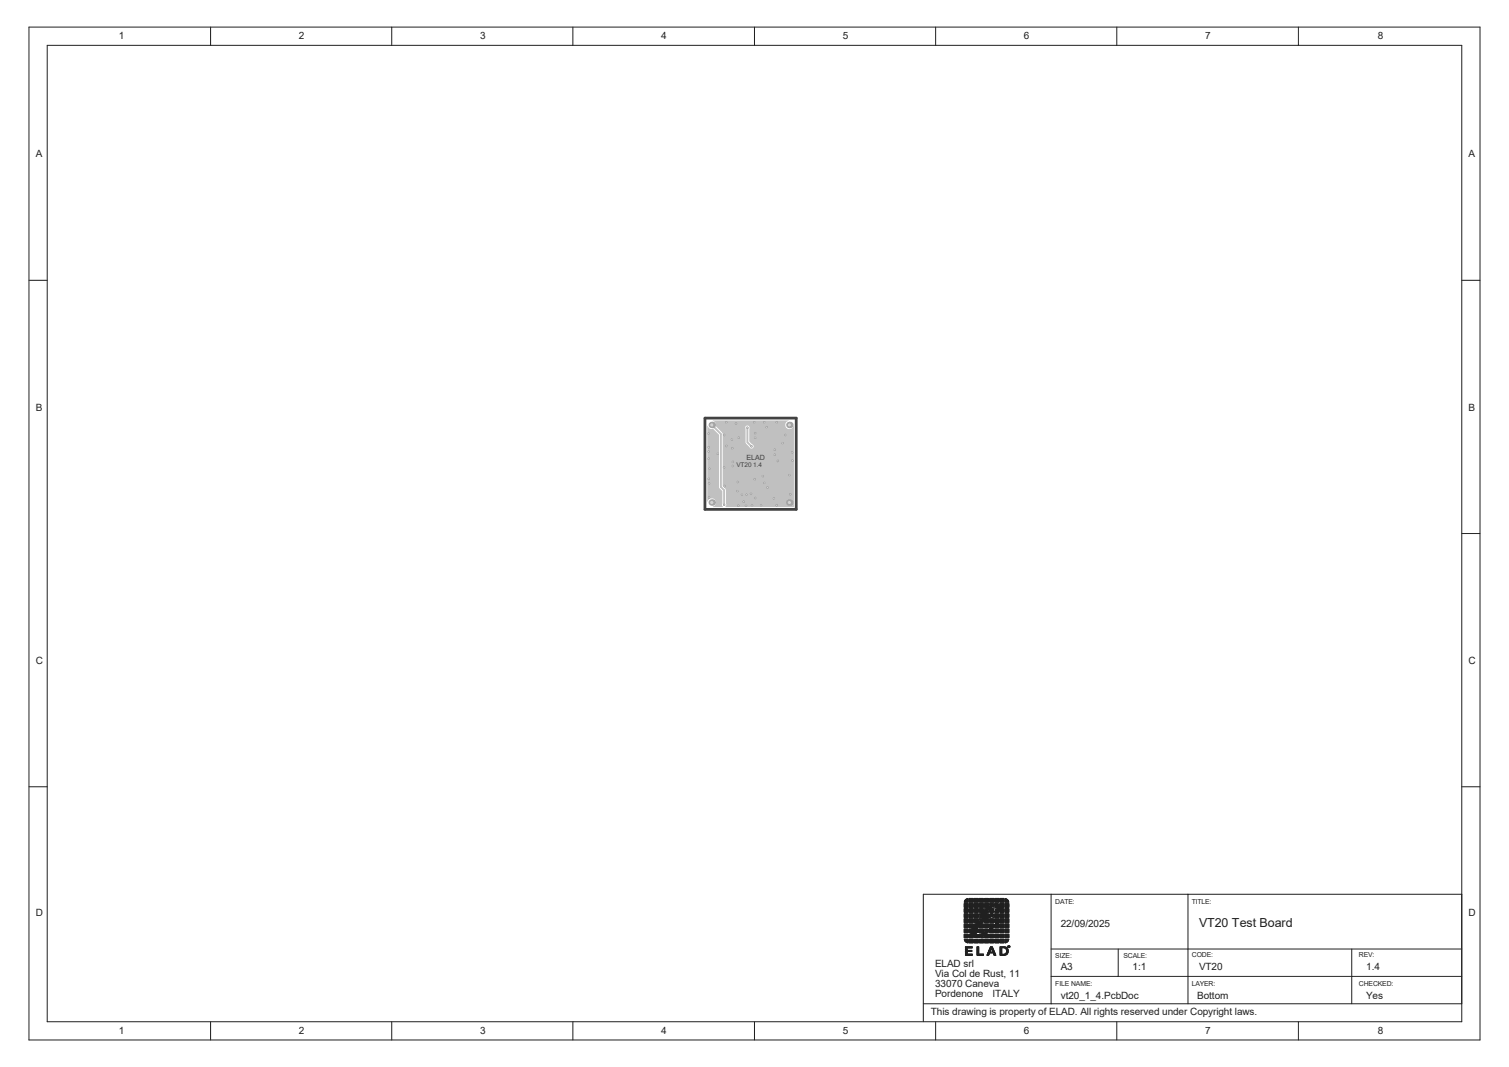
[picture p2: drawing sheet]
<svg xmlns="http://www.w3.org/2000/svg" width="420mm" height="297mm" viewBox="0 0 420 297" stroke-linecap="round" stroke-linejoin="round" font-family="sans-serif">
<g fill="none" stroke="#202020" stroke-width=".28">
<path d="M8.1 7.5h403.8v282h-403.8zM13.1 12.6h393.7v271.8h-393.7zM58.6 7.5v5.1M109 7.5v5.1M159.4 7.5v5.1M210 7.5v5.1M260.4 7.5v5.1M310.8 7.5v5.1M361.4 7.5v5.1M8.1 78h5M406.8 78h5.1M206.6 127.4h1"/>
<path d="M207.1 126.9v1M406.8 148.5h5.1M8.1 219h5M406.8 219h5.1M268.4 251.2h1.1M268.4 251.5h1.1M268.4 251.6h1.1M268.4 251.7h1.1M268.4 251.8h1.1M268.4 251.9h1.1M268.4 252h1.1M268.4 252.1h1.1"/>
<path d="M268.4 252.2h1.1M268.4 252.3h1.1M268.4 252.4h1.1M268.4 252.5h1.1M268.4 252.6h1.1M268.4 252.9h1.1M268.4 253h1.1M268.4 253.1h1.1M268.4 253.2h1.1M268.4 253.3h1.1M268.4 253.4h1.1M268.4 253.6h1.1"/>
<path d="M268.4 253.7h1.1M268.4 253.8h1.1M268.4 253.9h1.1M268.4 254h1.1M268.4 254.4h1.1M268.4 254.5h1.1M268.4 254.6h1.1M268.4 254.7h1.1M268.4 254.8h1.1M268.4 254.9h1.1M268.4 255h1.1M268.4 255.1h1.1"/>
<path d="M268.4 255.2h1.1M268.4 255.3h1.1M268.4 255.7h1.1M268.4 255.8h1.1M268.4 255.9h1.1M268.4 256h1.1M268.4 256.1h1.1M268.4 256.2h1.1M268.4 256.3h1.1M268.4 256.4h1.1M268.4 256.5h1.1M268.4 256.6h1.1"/>
<path d="M268.4 256.7h1.1M268.4 256.8h1.1M268.4 257.2h1.1M268.4 257.3h1.1M268.4 257.4h1.1M268.4 257.5h1.1M268.4 257.6h1.1M268.4 257.7h1.1M268.4 257.8h1.1M268.4 257.9h1.1M268.4 258h1.1M268.4 258.1h1.1"/>
<path d="M268.4 258.2h1.1M268.4 258.6h1.1M268.4 258.7h1.1M268.4 258.8h1.1M268.4 258.9h1.1M268.4 259h1.1M268.4 259.1h1.1M268.4 259.2h1.1M268.4 259.3h1.1M268.4 259.4h1.1M268.4 259.5h1.1M268.4 259.6h1.1"/>
<path d="M268.4 251.1h1.1M268.4 251h1.1M268.4 250.9h1.1M268.4 250.8h1.1M268.5 250.8h1M268.5 250.7h1M268.5 250.6h1M268.6 250.6h.9M268.7 250.5h.8M268.7 250.4h.8M268.8 250.3h.7M268.9 250.3h.6"/>
<path d="M269 250.2h.5M269.2 250.1h.3M269.8 250.1h1.1M269.8 250.2h1.1M269.8 250.3h1.1M269.8 250.4h1.1M269.8 250.5h1.1M269.8 250.6h1.1M269.8 250.7h1.1M269.8 250.8h1.1M269.8 250.9h1.1M269.8 251.1h1.1"/>
<path d="M269.8 251.2h1.1M269.8 251.5h1.1M269.8 251.6h1.1M269.8 251.7h1.1M269.8 251.8h1.1M269.8 251.9h1.1M269.8 252h1.1M269.8 252.1h1.1M269.8 252.2h1.1M269.8 252.3h1.1M269.8 252.4h1.1M269.8 252.5h1.1"/>
<path d="M269.8 252.6h1.1M269.8 252.9h1.1M269.8 253h1.1M269.8 253.1h1.1M269.8 253.2h1.1M269.8 253.3h1.1M269.8 253.4h1.1M269.8 253.6h1.1M269.8 253.7h1.1M269.8 253.8h1.1M269.8 253.9h1.1M269.8 254h1.1"/>
<path d="M269.8 254.4h1.1M269.8 254.5h1.1M269.8 254.6h1.1M269.8 254.7h1.1M269.8 254.8h1.1M269.8 254.9h1.1M269.8 255h1.1M269.8 255.1h1.1M269.8 255.2h1.1M269.8 255.3h1.1M269.8 255.7h1.1M269.8 255.8h1.1"/>
<path d="M269.8 255.9h1.1M269.8 256h1.1M269.8 256.1h1.1M269.8 256.2h1.1M269.8 256.3h1.1M269.8 256.4h1.1M269.8 256.5h1.1M269.8 256.6h1.1M269.8 256.7h1.1M269.8 256.8h1.1M269.8 257.2h1.1M269.8 257.3h1.1"/>
<path d="M269.8 257.4h1.1M269.8 257.5h1.1M269.8 257.6h1.1M269.8 257.7h.9M269.8 257.8h.9M269.8 257.9h.8M269.8 258h.7M269.8 258.1h.7M269.8 258.7h.4M269.8 258.9h.4M269.8 259.1h.3M269.8 259.3h.3"/>
<path d="M269.8 259.5h.2M269.8 259.6h.2M270.1 259.4h-.3M270.1 259.2h-.3M270.2 259h-.4M270.2 259.6h1.5M270.2 258.8h-.4M270.2 259.5h1.5M270.2 259.7h1.5M270.2 259.7h1.4M270.2 259.3h1.6M270.2 259.8h1.4"/>
<path d="M270.3 259.3h1.5M270.3 259.9h1.3M270.3 259.9l1.4 .1M270.3 258.6l-.5 .1M270.3 259.1h1.5M270.4 258.9h1.4M270.4 258.7h1.4M270.4 258.2h-.6M270.5 258.5h1.4M270.5 258l-.7 .1M270.6 258.3h1.5M270.6 257.8l-.8 .1"/>
<path d="M270.7 258.1h1.5M270.7 258h1.5M270.8 257.9h1.4M270.8 257.6l-1 .1M270.9 257.8h1.6M271 257.7h1.6M271.1 257.6h1.6M271.2 257.5h1.5M271.2 250.1h1.1M271.2 250.2h1.1M271.2 250.3h1.1M271.2 250.4h1.1"/>
<path d="M271.2 250.5h1.1M271.2 250.6h1.1M271.2 250.7h1.1M271.2 250.8h1.1M271.2 250.9h1.1M271.2 251.1h1.1M271.2 251.2h1.1M271.2 251.5h1.1M271.2 251.6h1.1M271.2 251.7h1.1M271.2 251.8h1.1M271.2 251.9h1.1"/>
<path d="M271.2 252h1.1M271.2 252.1h1.1M271.2 252.2h1.1M271.2 252.3h1.1M271.2 252.4h1.1M271.2 252.5h1.1M271.2 252.6h1.1M271.2 252.9h1.1M271.2 253h1.1M271.2 253.1h1.1M271.2 253.2h1.1M271.2 253.3h1.1"/>
<path d="M271.2 253.4h1.1M271.2 253.6h1.1M271.2 253.7h1.1M271.2 253.8h1.1M271.2 253.9h1.1M271.2 254h1.1M271.2 254.4h1.1M271.2 254.5h1.1M271.2 254.6h1.1M271.2 254.7h1.1M271.2 254.8h1.1M271.2 254.9h1.1"/>
<path d="M271.2 255h1.1M271.2 255.1h1.1M271.2 255.2h1.1M271.2 255.3h1.1M271.2 255.7h1.1M271.2 255.8h1.1M271.2 255.9h1.1M271.2 256h1.1M271.2 256.1h1.1M271.2 256.2h1.1M271.2 256.3h1.1M271.2 256.4h1"/>
<path d="M271.2 256.6h.7M271.2 256.8h.5M271.2 256.8h.4M271.2 257.2h.1M271.3 257.4h1.5M271.5 257.2h1.5M271.7 257h1.4M271.7 259.5l-1.5 .1M271.7 257h1.5M271.7 259.4h-1.5M271.8 259.2h-1.5M271.8 256.7h-.6"/>
<path d="M271.8 259h-1.5M271.8 258.8h-1.4M271.8 258.6l-1.4 .1M271.9 259.6h.4M271.9 256.8h1.5M271.9 259.5h.4M271.9 259.4h.4M271.9 259.3h.4M272 259.3h.3M272 256.8h1.4M272 259.2h.3M272 259.1h.3"/>
<path d="M272 259h.3M272 258.9h.3M272 258.8h.3M272 258.7h.3M272 258.4h-1.5M272.1 256.5h-.9M272.1 258.2h-1.5M272.2 258l-1.5 .1M272.2 256.6h1.4M272.3 258.2h.1M272.3 256.6h1.3M272.3 256.3l-1.1 .1"/>
<path d="M272.5 257.8l-1.7 .1M272.6 256.4h1.2M272.6 250.1h1.1M272.6 250.2h1.1M272.6 250.3h1.1M272.6 250.4h1.1M272.6 250.5h1.1M272.6 250.6h1.1M272.6 250.7h1.1M272.6 250.8h1.1M272.6 250.9h1.1M272.6 251.1h1.1"/>
<path d="M272.6 251.2h1.1M272.6 251.5h1.1M272.6 251.6h1.1M272.6 251.7h1.1M272.6 251.8h1.1M272.6 251.9h1.1M272.6 252h1.1M272.6 252.1h1.1M272.6 252.2h1.1M272.6 252.3h1.1M272.6 252.4h1.1M272.6 252.5h1.1"/>
<path d="M272.6 252.6h1.1M272.6 252.9h1.1M272.6 253h1.1M272.6 253.1h1.1M272.6 253.2h1.1M272.6 253.3h1M272.6 253.4h1M272.6 253.6h.8M272.6 253.7h.7M272.6 253.8h.6M272.6 253.9h.5M272.6 254h.5"/>
<path d="M272.6 254.5h.1M272.6 254.6h.1M272.6 255.3v.1M272.6 255.7h.5M272.6 255.8h.5M272.6 255.8h.4M272.6 256h.3M272.6 256.1h.2M272.6 258h1.1M272.6 258.1h1.1M272.6 258.2h1.1M272.6 258.6h1.1"/>
<path d="M272.6 258.7h1.1M272.6 258.8h1.1M272.6 258.9h1.1M272.6 259h1.1M272.6 259.1h1.1M272.6 259.2h1.1M272.6 259.3h1.1M272.6 259.4h1.1M272.6 259.5h1.1M272.6 259.6h.9M272.6 257.6l-1.6 .1M272.7 257.9h1"/>
<path d="M272.7 260h.1M272.7 255h3.8M272.7 254.9h3.8M272.7 255.1h3.7M272.7 256.1l-.1 .1M272.7 254.4h-.1M272.8 254.7h1.6M272.8 257.8h.9M272.8 255.2h2.7M272.8 257.4l-1.6 .1M272.8 257.7h.9M272.8 255.3h2.7"/>
<path d="M272.8 254.6h1.6M272.8 256.3h1.2M272.9 254.5h1.4M272.9 257.6h.8M272.9 256.2h1.2M272.9 255.4h.9M272.9 257.5h.8M273 257.3h-1.6M273 255.9h-.4M273 255.5h.8M273 257.5h.7M273 254.3h1.5"/>
<path d="M273.1 256.1h1.2M273.1 257.1h-1.5M273.1 255.5h.7M273.1 257.4h.6M273.1 256h1.4M273.1 257.3h.6M273.1 254.2h1.4M273.2 253.8l-.6 .1M273.2 254.1h1.3M273.2 257.2h.5M273.3 254h1.3M273.3 253.9h1.3"/>
<path d="M273.3 253.6l-.7 .1M273.4 255.8h1.3M273.4 259.9h1.1M273.4 256.9h-1.6M273.5 253.8h1.2M273.5 255.8h1.2M273.5 253.7h1.2M273.5 259.8h1.1M273.5 253.4l-.9 .1M273.6 259.5l-1 .1M273.6 256.7h-1.6M273.6 256.5h-1.2"/>
<path d="M273.7 253.6h1.2M273.7 259.7h1.1M273.7 256.8h.1M273.8 259.6h1.1M273.9 253.4h1.1M273.9 255.6h1M273.9 253.3h1.2M273.9 256.3l-1.2 .1M273.9 255.4h1.5M274 255.5h1.2M274 250.1h1.1M274 250.2h1.1"/>
<path d="M274 250.3h1.1M274 250.4h1.1M274 250.5h1.1M274 250.6h1.1M274 250.7h1.1M274 250.8h1.1M274 250.9h1.1M274 251.1h1.1M274 251.2h1.1M274 251.5h1.1M274 251.6h1.1M274 251.7h1.1"/>
<path d="M274 251.8h1.1M274 251.9h1.1M274 252h1.1M274 252.1h1.1M274 252.2h1.1M274 252.2h1M274 252.4h.7M274 252.4h.6M274 252.6h.5M274 252.9h.2M274 253h.1M274 256.5h1.1"/>
<path d="M274 256.6h1.1M274 256.7h1.1M274 256.8h1.1M274 257.2h1.1M274 257.3h1.1M274 257.4h1.1M274 257.5h1.1M274 257.6h1.1M274 257.7h1.1M274 257.8h1.1M274 257.9h1.1M274 258h1.1"/>
<path d="M274 258.1h1.1M274 258.2h1.1M274 258.7h.8M274 258.9h.6M274 258.9h.5M274 259.1h.2M274 259.3h.1M274.1 259.5h1M274.1 256.4h1M274.1 253.2h1.2M274.1 259.2h-.1M274.2 256.4h.9"/>
<path d="M274.2 253.1h1.2M274.2 256.1l-1.2 .1M274.3 259.3h1M274.3 256.3h.8M274.4 253h1.2M274.4 254.4h-1.5M274.4 259h-.4M274.4 259.9l-1.3 .1M274.4 252.9h1.2M274.5 256.2h.6M274.5 254.2l-1.4 .1M274.5 259.1h1"/>
<path d="M274.5 254.5h.6M274.5 252.8h1.4M274.5 254.6h.5M274.6 254.5h.5M274.6 259.1h.9M274.6 254l-1.4 .1M274.6 252.5h-.6M274.6 256.2h.5M274.6 254.4h.5M274.6 253.8l-1.2 .1M274.7 255.9h-1.5M274.7 252.6h1.3"/>
<path d="M274.7 258.8h-.7M274.7 259.7l-1.1 .1M274.8 256.1h.3M274.8 253.9h.3M274.8 254h.3M274.8 256h.3M274.8 255.7h-1.2M274.8 258.9h.9M274.8 253.6l-1.3 .1M274.8 255.9h.3M274.9 258.9h.8M274.9 252.3h-.9"/>
<path d="M274.9 253.8h.2M274.9 255.8h.2M275 255.8h.1M275 253.7h.1M275 252.4h1.4M275 258.6l-1 .1M275 253.4l-1.3 .1M275 259.5l-1 .1M275.1 252.4h1.4M275.1 254.7h1.4M275.2 255.5l-1.3 .1M275.2 259.4h-1"/>
<path d="M275.2 254.7h1.3M275.2 253.2l-1.2 .1M275.2 258.7h.7M275.3 254.6h1.2M275.4 258.5h.7M275.4 259.2h-1.1M275.4 250.1h1.1M275.4 250.2h1.1M275.4 250.3h1.1M275.4 250.4h1.1M275.4 250.5h1.1M275.4 250.6h1.1"/>
<path d="M275.4 250.7h1.1M275.4 250.8h1.1M275.4 250.9h1.1M275.4 251.1h1.1M275.4 251.2h1.1M275.4 251.6h.7M275.4 251.7h.5M275.4 251.8h.3M275.4 251.9h.3M275.4 252h.1M275.4 253.3h1.1M275.4 253.4h1.1"/>
<path d="M275.4 253.6h1.1M275.4 253.7h1.1M275.4 253.8h1.1M275.4 253.9h1.1M275.4 254h1.1M275.4 254.3h.1M275.4 255.7h1.1M275.4 255.8h1.1M275.4 255.9h1.1M275.4 256h1.1M275.4 256.1h1.1M275.4 256.2h1.1"/>
<path d="M275.4 256.3h1.1M275.4 256.4h1.1M275.4 256.5h1.1M275.4 256.6h1.1M275.4 256.7h1.1M275.4 256.8h1.1M275.4 257.2h1.1M275.4 257.4h1.1M275.4 257.5h.8M275.4 257.6h.8M275.4 257.7h.6M275.4 257.8h.6"/>
<path d="M275.4 257.9h.4M275.4 258h.3M275.4 258.1h.1M275.4 259.4h1.1M275.4 259.5h1.1M275.4 259.6h1.1M275.5 253.3h1M275.5 258.3h.8M275.5 259.3h1M275.5 252.2h1.1M275.5 253l-1.2 .1M275.6 254.5h.9"/>
<path d="M275.6 258.3h.8M275.6 259.3h.9M275.6 252.2h1.3M275.6 253.2h.9M275.6 255.4h.2M275.6 258l-.2 .1M275.6 259.2h.9M275.6 251.9l-.2 .1M275.6 259h-.9M275.6 254.4h.8M275.7 252.1h2.5M275.7 253.1h.8"/>
<path d="M275.7 252.8l-1.3 .1M275.7 259.1h.8M275.8 254.3h.5M275.8 252h2.3M275.8 259.1h.7M275.8 258.1h.8M275.8 259h.7M275.8 258.8h-.9M275.9 251.7l-.5 .1M275.9 254.3h.4M275.9 258.9h.6M275.9 257.8l-.5 .1"/>
<path d="M276 252.7h-1.4M276 251.9h2.1M276 253h.5M276 258.9h.5M276 258.6l-.7 .1M276 254.2h.2M276 252.9h.5M276 251.8h2.1M276 258h.7M276.1 258.8h.4M276.1 257.9h.7M276.1 257.6l-.7 .1"/>
<path d="M276.2 258.7h.3M276.2 252.5h-1.4M276.2 251.8h1.9M276.2 257.8h.7M276.2 258.4h-.8M276.3 255.4h.2M276.3 257.7h.6M276.5 255.3h.1M276.5 257.4l-1.1 .1M276.5 252.6h.1M276.5 258.2h-.9M276.5 255.2h.1"/>
<path d="M276.5 254.8h-3.8M276.5 251.5l-1.1 .1M276.5 257.3h-1.1M276.6 252.3h-1.3M276.6 257.6h.5M276.6 257.5h.5M276.7 258l-.8 .1M276.7 251.7h1.3M276.7 257.4h.9M276.7 251.6h1.2M276.8 251.6h1M276.8 257.8l-.7 .1"/>
<path d="M276.9 250.1h1M276.9 250.2h1M276.9 250.3h1M276.9 250.4h1M276.9 250.5h1M276.9 250.6h1M276.9 250.7h1M276.9 250.8h1M276.9 250.9h1M276.9 251.1h1M276.9 251.2h1M276.9 252.4h.7"/>
<path d="M276.9 252.4h.8M276.9 252.5h.8M276.9 252.6h.8M276.9 252.9h.1M276.9 253h.1M276.9 253.6v.1M276.9 253.7h.1M276.9 253.8h.1M276.9 253.8l1 .1M276.9 253.9h1M276.9 254h1M276.9 254.4h1"/>
<path d="M276.9 254.5h1M276.9 254.6h1M276.9 254.7h1M276.9 254.8h1M276.9 254.9h1M276.9 255h1M276.9 255.1h1M276.9 255.2h1M276.9 255.3h1M276.9 255.7h1M276.9 255.8h1M276.9 255.9h1"/>
<path d="M276.9 256h1M276.9 256.1h1M276.9 256.2h1M276.9 256.3h1M276.9 256.4h.6M276.9 256.6h.5M276.9 256.8h.2M276.9 256.8h.1M276.9 258.1h1M276.9 258.2h1M276.9 258.6h1M276.9 258.7h1"/>
<path d="M276.9 258.8h1M276.9 258.9h1M276.9 259h1M276.9 259.1h1M276.9 259.2h1M276.9 259.3h1M276.9 259.4h1M276.9 259.5h1M276.9 259.6h1M277 258h.9M277 252.3h.4M277 253.3h1"/>
<path d="M277 253.4h.9M277 257.2h.7M277 253.2h1.1M277 253.1h1.1M277 257.9h.9M277 257.6l-.7 .1M277 253.6h.7M277.1 257h.8M277.1 251.5h.3M277.1 257.8h.8M277.1 253.6h.5M277.1 257h.9"/>
<path d="M277.2 257.7h.7M277.2 253h1M277.4 252.9h.8M277.4 256.7h-.5M277.5 256.5h-.6M277.5 256.8h.6M277.5 257.4l-.9 .1M277.5 252.2h.7M277.6 256.6h.5M277.6 257.6h.3M277.7 257.3h-.9M277.7 257.5h.2"/>
<path d="M277.7 253.8h.2M277.7 252.2h.5M277.8 252.8h.4M277.8 257.1h-.8M277.8 257.4h.1M277.8 256.5h.3M277.8 253.7h.1M277.8 256.3l-.9 .1M277.8 257.3h.1M277.9 252.3h.3M277.9 253.7h.1M277.9 252.4h.3"/>
<path d="M277.9 257.2h.1M277.9 252.5h.4M277.9 252.6h.4M278 253.2l-1 .1M278.1 256.9h-.9M278.1 256.7h-.5M278.2 253l-1.2 .1M278.2 252.8l-.5 .1M278.3 252.7h-.4M278.3 250.1h1.1M278.3 250.2h1.1M278.3 250.3h1.1"/>
<path d="M278.3 250.4h1.1M278.3 250.5h1.1M278.3 250.6h1.1M278.3 250.7h1.1M278.3 250.8h1.1M278.3 250.9h1.1M278.3 251.1h1.1M278.3 251.2h1.1M278.3 251.5h1.1M278.3 251.6h1.1M278.3 251.7h1.1M278.3 253.2h1.1"/>
<path d="M278.3 253.3h1.1M278.3 253.4h1.1M278.3 253.6h1.1M278.3 253.7h1.1M278.3 253.8h1.1M278.3 253.9h1.1M278.3 254h1.1M278.3 254.4h1.1M278.3 254.5h1.1M278.3 254.6h1.1M278.3 254.7h1.1M278.3 254.8h1.1"/>
<path d="M278.3 254.9h1.1M278.3 255h1.1M278.3 255.1h1.1M278.3 255.2h1.1M278.3 255.3h1.1M278.3 255.7h1.1M278.3 255.8h1.1M278.3 255.9h1.1M278.3 256h1.1M278.3 256.1h1.1M278.3 256.2h1.1M278.3 256.3h1.1"/>
<path d="M278.3 256.4h1.1M278.3 256.5h1.1M278.3 257.2h1.1M278.3 257.3h1.1M278.3 257.4h1.1M278.3 257.5h1.1M278.3 257.6h1.1M278.3 257.7h1.1M278.3 257.8h1.1M278.3 257.9h1.1M278.3 258h1.1M278.3 258.1h1.1"/>
<path d="M278.3 258.2h1.1M278.3 258.6h1.1M278.3 258.7h1.1M278.3 258.8h1.1M278.3 258.9h1.1M278.3 259h1.1M278.3 259.1h1.1M278.3 259.2h1.1M278.3 259.3h1.1M278.3 259.4h1.1M278.3 259.5h1.1M278.3 259.6h1.1"/>
<path d="M278.3 251.8h1.1M278.3 256.8h1.1M278.3 251.9h1.1M278.3 256.6h1.1M278.3 256.7h1.1M278.3 253.1h1.1M278.3 252h1.1M278.3 252.1h1.1M278.4 252.2h1M278.4 253h1M278.4 252.9h1M278.4 252.3h1"/>
<path d="M278.4 252.4h1M278.4 252.5h1M278.4 252.6h1M279.7 250.1h.2M279.7 250.2h.5M279.7 250.3h.6M279.7 250.4h.7M279.7 250.5h.8M279.7 250.5l.9 .1M279.7 250.6h.9M279.7 250.7h.9M279.7 250.7l1 .1"/>
<path d="M279.7 250.8h1M279.7 250.9h1M279.7 250.9l1.1 .1M279.7 251.1h1.1M279.7 251.2h1.1M279.7 251.5h1.1M279.7 251.6h1.1M279.7 251.7h1.1M279.7 251.8h1.1M279.7 251.9h1.1M279.7 252h1.1M279.7 252.1h1.1"/>
<path d="M279.7 252.2h1.1M279.7 252.3h1.1M279.7 252.4h1.1M279.7 252.5h1.1M279.7 252.6h1.1M279.7 252.9h1.1M279.7 253h1.1M279.7 253.1h1.1M279.7 253.2h1.1M279.7 253.3h1.1M279.7 253.4h1.1M279.7 253.6h1.1"/>
<path d="M279.7 253.7h1.1M279.7 253.8h1.1M279.7 253.9h1.1M279.7 254h1.1M279.7 254.4h1.1M279.7 254.5h1.1M279.7 254.6h1.1M279.7 254.7h1.1M279.7 254.8h1.1M279.7 254.9h1.1M279.7 255h1.1M279.7 255.1h1.1"/>
<path d="M279.7 255.2h1.1M279.7 255.3h1.1M279.7 255.7h1.1M279.7 255.8h1.1M279.7 255.9h1.1M279.7 256h1.1M279.7 256.1h1.1M279.7 256.2h1.1M279.7 256.3h1.1M279.7 256.4h1.1M279.7 256.5h1.1M279.7 256.6h1.1"/>
<path d="M279.7 256.7h1.1M279.7 256.8h1.1M279.7 257.2h1.1M279.7 257.3h1.1M279.7 257.4h1.1M279.7 257.5h1.1M279.7 257.6h1.1M279.7 257.7h1.1M279.7 257.8h1.1M279.7 257.9h1.1M279.7 258h1.1M279.7 258.1h1.1"/>
<path d="M279.7 258.2h1.1M279.7 258.6h1.1M279.7 258.7h1.1M279.7 258.8h1.1M279.7 258.9h1.1M279.7 259h1.1M279.7 259.1h1.1M279.7 259.2h1.1M279.7 259.3h1.1M279.7 259.4h1.1M279.7 259.5h1.1M279.7 259.6h1.1"/>
<path d="M292.5 248.9v30.5M330.6 248.9v30.5M406.8 248.9h-149.8v35.5M257 279.4h149.8M268.4 260h1.1M268.4 260.1h1.1M268.4 260.2h1.1M268.4 260.3h1.1M268.4 260.4h1.1M268.4 260.5h1.1M268.4 260.6h1.1M268.4 260.7h1.1"/>
<path d="M268.4 260.8h1.1M268.4 260.9h1.1M268.4 261h1.1M268.4 261.5h1.1M268.4 261.6h1.1M268.4 261.7h1.1M268.5 261.8h1M268.5 261.9h1M268.6 262h.9M268.7 262.1h.8M268.7 263.5h1.9M268.7 263.6h1.9"/>
<path d="M268.7 263.7h1.9M268.7 263.8h1.9M268.7 264h.5M268.7 264.1h.5M268.7 264.2h.5M268.7 264.3h.5M268.7 264.4h.5M268.7 264.5h1.8M268.7 264.6h1.8M268.7 264.7h1.8M268.7 264.8h1.8M268.7 264.9h.5"/>
<path d="M268.7 265h.5M268.7 265.1h.5M268.7 265.2h.5M268.7 265.3h.5M268.7 265.4h.5M268.7 265.5h.5M268.7 265.6h1.9M268.7 265.7h1.9M268.7 265.8h1.9M268.7 265.9h1.9M268.7 262.2h.8M268.8 262.2h.7"/>
<path d="M268.9 262.3h.6M269 262.4h.5M269.1 262.4h.4M269.8 260h.3M269.8 260.1h.3M269.8 260.1l.4 .1M269.8 260.2h.4M269.8 260.3h.4M269.8 260.4h.5M269.8 260.5h.6M269.8 260.6h.6M269.8 260.6h.7"/>
<path d="M269.8 260.7h.8M269.8 260.8h.8M269.8 260.8h.9M269.8 260.9h1.1M269.8 261h1.1M269.8 261.5h1.1M269.8 261.6h1.1M269.8 261.7h1.1M269.8 261.8h1.1M269.8 261.9h1.1M269.8 262h1.1M269.8 262.1h1.1"/>
<path d="M269.8 262.2h1.1M269.8 262.3h1.1M269.8 262.4h1.1M270.3 260h1.4M270.3 260.1h1.5M270.3 260.1h3.8M270.4 260.2h3.6M270.4 260.3h3.5M270.5 260.4h3.3M270.5 260.4h3.2M270.6 260.5h3M270.6 263.9h-1.9"/>
<path d="M270.7 260.6h2.8M270.7 260.6h2.7M270.8 260.7h2.5M270.9 260.8h2.2M271 260.8h2M271.2 260.9h1.7M271.2 261.5h1.1M271.2 261.6h1.1M271.2 261.7h1.1M271.2 261.8h1.1M271.2 261.9h1.1M271.2 262h1.1"/>
<path d="M271.2 262.1h1.1M271.2 262.2h1.1M271.2 262.3h1.1M271.2 262.4h1.1M271.5 261h1.1M271.9 263.5h.5M271.9 263.6h.5M271.9 263.7h.5M271.9 263.8h.5M271.9 263.9h.5M271.9 264h.5M271.9 264.1h.5"/>
<path d="M271.9 264.2h.5M271.9 264.3h.5M271.9 264.4h.5M271.9 264.5h.5M271.9 264.6h.5M271.9 264.7h.5M271.9 264.8h.5M271.9 264.9h.5M271.9 265h.5M271.9 265.1h.5M271.9 265.2h.5M271.9 265.3h.5"/>
<path d="M271.9 265.4h.5M271.9 265.5h.5M271.9 265.6h1.8M271.9 265.7h1.8M271.9 265.8h1.8M271.9 265.9h1.8M272.6 260.1h1.6M272.6 261.5h1.1M272.6 261.6h1.1M272.6 261.7h1.1M272.6 261.8h1.1M272.6 261.9h1.1"/>
<path d="M272.6 262h1.1M272.6 262.1h1.1M272.6 262.2h1.1M272.6 262.3h1.1M272.6 262.4h1.1M272.6 260h1.6M273 261h.7M273.1 261h.6M273.2 260.9h.5M273.4 260.8h.3M273.5 260.8h.2M273.6 260.7h.1"/>
<path d="M274 260.4h1.1M274 260.5h1.1M274 260.6h1.1M274 260.7h1.1M274 260.8h1.1M274 260.9h1.1M274 261h1.1M274 261.5h1.1M274 261.6h1.1M274 261.7h1.1M274 261.8h1.1M274 261.9h1.1"/>
<path d="M274 262h1.1M274 262.1h1.1M274 262.2h1.1M274 262.3h1.1M274 262.4h1.1M274.1 260.4h1M274.1 260.3h1M274.3 260.2h.8M274.5 260.1h.6M274.6 260h.5M274.7 265.9h.5M274.8 265.7h.4"/>
<path d="M274.8 265.7h.5M274.8 265.5h.5M274.9 265.4h.5M274.9 265.3h.5M275 265.3h1.9M275 265.2h1.9M275 265.1h1.8M275.1 265h.4M275.1 264.9h.4M275.2 264.8h.4M275.2 264.7h.4M275.2 265.8h-.5"/>
<path d="M275.3 264.5h.4M275.3 265.6h-.5M275.3 264.4h.4M275.3 264.3h.5M275.4 265.4l-.5 .1M275.4 264.2h.4M275.4 264.1h.4M275.4 260h1.1M275.4 260.1h1.1M275.4 260.2h1.1M275.4 260.3h1.1M275.4 260.4h1.1"/>
<path d="M275.4 260.5h1.1M275.4 260.6h1.1M275.4 260.7h1.1M275.4 260.8h1.1M275.4 260.9h1.1M275.4 261h1.1M275.4 261.5h1.1M275.4 261.6h1.1M275.4 261.7h1.1M275.4 261.8h1.1M275.4 261.9h1.1M275.4 262h1.1"/>
<path d="M275.4 262.1h1.1M275.4 262.2h1.1M275.4 262.3h1.1M275.4 262.4h1.1M275.5 264h.9M275.5 263.9h.8M275.6 263.8h.7M275.6 264.8l-.5 .1M275.6 263.7h.7M275.6 263.6h.6M275.7 263.6h.5M275.7 264.6h-.5"/>
<path d="M275.7 263.5h.5M275.7 264.4l-.4 .1M275.8 264.2l-.4 .1M275.9 264l-.5 .1M276 264l.4 .1M276 264.1h.4M276 264.2h.5M276 264.2l.5 .1M276.1 264.3h.4M276.1 264.4h.4M276.1 264.4l.5 .1M276.2 264.5h.4"/>
<path d="M276.2 264.6h.4M276.2 264.7h.5M276.2 264.8h.5M276.2 264.8l.5 .1M276.3 264.9h.5M276.3 265h.5M276.4 265.3h.5M276.5 265.4h.4M276.5 265.4l.5 .1M276.5 265.5h.5M276.5 265.6h.6M276.6 265.7h.5"/>
<path d="M276.6 265.8h.5M276.7 265.9h.5M276.9 260h1M276.9 260.1h1M276.9 260.2h1M276.9 260.3h1M276.9 260.4h1M276.9 260.5h1M276.9 260.6h1M276.9 260.7h1M276.9 260.8h1M276.9 260.9h1"/>
<path d="M276.9 261h1M276.9 261.5h1M276.9 261.6h1M276.9 261.7h1M276.9 261.8h1M276.9 261.9h1M276.9 262h1M276.9 262.1h1M276.9 262.2h1M276.9 262.3h1M276.9 262.4h1M278.3 260h1.1"/>
<path d="M278.3 260.1h1.1M278.3 260.2h1.1M278.3 260.3h1.1M278.3 260.4h1.1M278.3 260.5h1.1M278.3 260.6h1.1M278.3 260.7h1.1M278.3 260.8h1.1M278.3 260.9h1.1M278.3 261h1.1M278.3 261.5h1.1M278.3 261.6h1.1"/>
<path d="M278.3 261.7h1.1M278.3 261.8h1.1M278.3 261.9h1.1M278.3 262h1.1M278.3 262.1h1.1M278.3 262.2h1.1M278.3 262.3h1.1M278.3 262.4h1.1M278.4 263.5h1.2M278.4 263.6h1.5M278.4 263.6h1.6M278.4 263.7h1.8"/>
<path d="M278.4 263.8h1.8M278.4 263.8h1.9M278.4 263.9h.4M278.4 264h.4M278.4 264.1h.4M278.4 264.2h.4M278.4 264.3h.4M278.4 264.4h.4M278.4 264.5h.4M278.4 264.6h.4M278.4 264.7h.4M278.4 264.8h.4"/>
<path d="M278.4 264.9h.4M278.4 265h.4M278.4 265.1h.4M278.4 265.2h.4M278.4 265.3h.4M278.4 265.4h.4M278.4 265.5h.4M278.4 265.6h1.9M278.4 265.7h1.8M278.4 265.9h1.5M278.4 265.9h1.3M279.5 263.9h.9"/>
<path d="M279.7 260h1.1M279.7 260.1h1.1M279.7 260.2h1.1M279.7 260.3h1.1M279.7 260.4h1.1M279.7 260.5h1.1M279.7 260.6h1.1M279.7 260.7h1.1M279.7 260.8h1.1M279.7 260.9h1.1M279.7 261h1.1M279.7 261.6h1.1"/>
<path d="M279.7 261.6h1M279.7 261.8h1M279.7 261.9h.9M279.7 262h.9M279.7 262.1h.8M279.7 262.2h.7M279.7 262.3h.5M279.7 262.4h.4M279.7 265.5h.7M279.8 264h.6M279.9 264l.6 .1M280 265.4h.5"/>
<path d="M280 264.1h.5M280 265.3h.5M280 262.4l-.3 .1M280 264.2h.5M280 264.2l.5 .1M280.1 265.2h.4M280.1 264.3h.5M280.1 265.1h.5M280.1 264.4h.5M280.1 265.8h-1.7M280.1 264.4l.5 .1M280.1 265h.5"/>
<path d="M280.1 264.5h.5M280.1 264.9h.5M280.1 264.6h.5M280.1 264.7h.5M280.1 264.8h.5M280.4 262.2l-.7 .1M280.4 265.4l-.6 .1M280.5 263.5h.1M280.5 263.6h.1M280.5 263.4h.1M280.5 265.2l-.5 .1M280.5 263.7h.2"/>
<path d="M280.5 262l-.8 .1M280.6 265l-.5 .1M280.6 264.8l-.5 .1M280.7 263.8h.2M280.7 261.8l-1 .1M280.7 263.2h.2M280.7 263.4h.2M280.7 263.4h.1M280.7 263.5h.2M280.7 263.6h.1M280.7 263.3h-.2M280.7 261.7h-1"/>
<path d="M280.8 261.5h-1.1M280.8 263.6h.1M280.8 263.6l.1 .1M280.9 263.3h.1M280.9 263.4v.1M281 263.4h.1M281 263.6h.1M281 263.7h-.1M281 263.5h.1M292.5 264.2h114.3M292.5 271.8h114.3M311.2 264.2v7.6"/>
<path d="M376.2 264.2v15.2M58.6 284.4v5.1M109 284.4v5.1M159.4 284.4v5.1M210 284.4v5.1M260.4 284.4v5.1M310.8 284.4v5.1M361.4 284.4v5.1"/>
</g>
<path d="M196.2 116.4h25.4v25.4h-25.4z" fill="none" stroke="#404040" stroke-width=".76"/>
<g fill="#d2d2d2">
<circle cx="201.5" cy="121.1" r=".18"/>
<circle cx="210.2" cy="120.6" r=".18"/>
<circle cx="213.4" cy="118.9" r=".18"/>
<circle cx="216.1" cy="117.5" r=".18"/>
<circle cx="212.7" cy="117.5" r=".18"/>
<circle cx="210.2" cy="121.8" r=".18"/>
<circle cx="201.5" cy="130.1" r=".18"/>
<circle cx="203.7" cy="122.4" r=".18"/>
<circle cx="201.5" cy="140.5" r=".18"/>
<circle cx="208" cy="119.1" r=".18"/>
<circle cx="209.2" cy="124.3" r=".18"/>
<circle cx="204" cy="129.7" r=".18"/>
<circle cx="199.8" cy="126.3" r=".18"/>
<circle cx="206.5" cy="137.7" r=".18"/>
<circle cx="201.7" cy="135.3" r=".18"/>
<circle cx="205.2" cy="136.7" r=".18"/>
<circle cx="197.2" cy="124.5" r=".18"/>
<circle cx="205.3" cy="134.2" r=".18"/>
<circle cx="197.5" cy="130.5" r=".18"/>
<circle cx="204.8" cy="117.9" r=".18"/>
<circle cx="217.8" cy="123.4" r=".18"/>
<circle cx="197.3" cy="134.5" r=".18"/>
<circle cx="210.2" cy="138.6" r=".18"/>
<circle cx="202.2" cy="124.1" r=".18"/>
<circle cx="197.2" cy="127.7" r=".18"/>
<circle cx="197.2" cy="125.7" r=".18"/>
<circle cx="209" cy="137.5" r=".18"/>
<circle cx="205.6" cy="121.8" r=".18"/>
<circle cx="210" cy="133.4" r=".18"/>
<circle cx="211.8" cy="140.6" r=".18"/>
<circle cx="212.3" cy="132.5" r=".18"/>
<circle cx="209.3" cy="140.6" r=".18"/>
<circle cx="207" cy="139.6" r=".18"/>
<circle cx="212.7" cy="134.4" r=".18"/>
<circle cx="207.8" cy="137.7" r=".18"/>
<circle cx="207.6" cy="140.8" r=".18"/>
<circle cx="216.1" cy="140.6" r=".18"/>
<circle cx="197.2" cy="133.3" r=".18"/>
<circle cx="197.3" cy="138.5" r=".18"/>
<circle cx="205.5" cy="140.8" r=".18"/>
<circle cx="203.8" cy="124.8" r=".18"/>
<circle cx="204" cy="128.6" r=".18"/>
<circle cx="197.2" cy="120.7" r=".18"/>
<circle cx="202.2" cy="117.5" r=".18"/>
<circle cx="209.9" cy="117.5" r=".18"/>
<circle cx="218.6" cy="121.1" r=".18"/>
<circle cx="220.6" cy="128.2" r=".18"/>
<circle cx="220.5" cy="125.9" r=".18"/>
<circle cx="215.6" cy="125.1" r=".18"/>
<circle cx="215.6" cy="126.5" r=".18"/>
<circle cx="216.5" cy="128.3" r=".18"/>
<circle cx="220" cy="137.6" r=".18"/>
<circle cx="213.6" cy="135.7" r=".18"/>
<circle cx="219.7" cy="132.3" r=".18"/>
<circle cx="215.4" cy="138.8" r=".18"/>
</g>
<g fill="#c0c0c0">
<path d="M196.9 118.5a1.38 1.38 0 0 0 1.6 .9l1.6 1.6v14.6l.9 1.1-.1 3.9 .3 .4-2.8 .1a1.24 1.24 0 0 0 .5-2 1.24 1.24 0 0 0-2 .5z" fill-rule="evenodd"/>
<path d="M198.4 117a1.39 1.39 0 0 1 .8 1.7l2 2.1v14.6l.9 1.1v4.1l-.2 .5h19.1v-22.6a1.24 1.24 0 0 1-2.1 .6 1.24 1.24 0 0 1 .5-2.1zM207.5 118.7a.61 .61 0 0 1 .9-.2 .61 .61 0 0 1 .1 .9v3.5l.8 .8a.61 .61 0 0 1 .3 1 .61 .61 0 0 1-1-.3l-1.1-1.3z" fill-rule="evenodd"/>
</g>
<path d="M198.1 118.3l2.6 2.5v14.8l.8 .9v4M208 119.1v4l1.2 1.2" fill="none" stroke="#c0c0c0" stroke-width=".51"/>
<circle cx="201.5" cy="121.1" r=".35" fill="#a0a0a0"/>
<circle cx="201.5" cy="121.1" r=".18" fill="#d2d2d2"/>
<circle cx="210.2" cy="120.6" r=".35" fill="#a0a0a0"/>
<circle cx="210.2" cy="120.6" r=".18" fill="#d2d2d2"/>
<circle cx="213.4" cy="118.9" r=".35" fill="#a0a0a0"/>
<circle cx="213.4" cy="118.9" r=".18" fill="#d2d2d2"/>
<circle cx="216.1" cy="117.5" r=".35" fill="#a0a0a0"/>
<circle cx="216.1" cy="117.5" r=".18" fill="#d2d2d2"/>
<circle cx="212.7" cy="117.5" r=".35" fill="#a0a0a0"/>
<circle cx="212.7" cy="117.5" r=".18" fill="#d2d2d2"/>
<circle cx="210.2" cy="121.8" r=".35" fill="#a0a0a0"/>
<circle cx="210.2" cy="121.8" r=".18" fill="#d2d2d2"/>
<circle cx="201.5" cy="130.1" r=".35" fill="#a0a0a0"/>
<circle cx="201.5" cy="130.1" r=".18" fill="#d2d2d2"/>
<circle cx="203.7" cy="122.4" r=".35" fill="#a0a0a0"/>
<circle cx="203.7" cy="122.4" r=".18" fill="#d2d2d2"/>
<circle cx="201.5" cy="140.5" r=".35" fill="#a0a0a0"/>
<circle cx="201.5" cy="140.5" r=".18" fill="#d2d2d2"/>
<circle cx="208" cy="119.1" r=".35" fill="#a0a0a0"/>
<circle cx="208" cy="119.1" r=".18" fill="#d2d2d2"/>
<circle cx="209.2" cy="124.3" r=".35" fill="#a0a0a0"/>
<circle cx="209.2" cy="124.3" r=".18" fill="#d2d2d2"/>
<circle cx="204" cy="129.7" r=".35" fill="#a0a0a0"/>
<circle cx="204" cy="129.7" r=".18" fill="#d2d2d2"/>
<circle cx="199.8" cy="126.3" r=".35" fill="#a0a0a0"/>
<circle cx="199.8" cy="126.3" r=".18" fill="#d2d2d2"/>
<circle cx="206.5" cy="137.7" r=".35" fill="#a0a0a0"/>
<circle cx="206.5" cy="137.7" r=".18" fill="#d2d2d2"/>
<circle cx="201.7" cy="135.3" r=".35" fill="#a0a0a0"/>
<circle cx="201.7" cy="135.3" r=".18" fill="#d2d2d2"/>
<circle cx="205.2" cy="136.7" r=".35" fill="#a0a0a0"/>
<circle cx="205.2" cy="136.7" r=".18" fill="#d2d2d2"/>
<circle cx="197.2" cy="124.5" r=".35" fill="#a0a0a0"/>
<circle cx="197.2" cy="124.5" r=".18" fill="#d2d2d2"/>
<circle cx="205.4" cy="134.2" r=".35" fill="#a0a0a0"/>
<circle cx="205.3" cy="134.2" r=".18" fill="#d2d2d2"/>
<circle cx="197.5" cy="130.5" r=".35" fill="#a0a0a0"/>
<circle cx="197.5" cy="130.5" r=".18" fill="#d2d2d2"/>
<circle cx="204.8" cy="117.9" r=".35" fill="#a0a0a0"/>
<circle cx="204.8" cy="117.9" r=".18" fill="#d2d2d2"/>
<circle cx="217.8" cy="123.4" r=".35" fill="#a0a0a0"/>
<circle cx="217.8" cy="123.4" r=".18" fill="#d2d2d2"/>
<circle cx="197.3" cy="134.5" r=".35" fill="#a0a0a0"/>
<circle cx="197.3" cy="134.5" r=".18" fill="#d2d2d2"/>
<circle cx="210.2" cy="138.6" r=".35" fill="#a0a0a0"/>
<circle cx="210.2" cy="138.6" r=".18" fill="#d2d2d2"/>
<circle cx="202.2" cy="124.1" r=".35" fill="#a0a0a0"/>
<circle cx="202.2" cy="124.1" r=".18" fill="#d2d2d2"/>
<circle cx="197.2" cy="127.7" r=".35" fill="#a0a0a0"/>
<circle cx="197.2" cy="127.7" r=".18" fill="#d2d2d2"/>
<circle cx="197.2" cy="125.7" r=".35" fill="#a0a0a0"/>
<circle cx="197.2" cy="125.7" r=".18" fill="#d2d2d2"/>
<circle cx="209" cy="137.5" r=".35" fill="#a0a0a0"/>
<circle cx="209" cy="137.5" r=".18" fill="#d2d2d2"/>
<circle cx="205.6" cy="121.8" r=".35" fill="#a0a0a0"/>
<circle cx="205.6" cy="121.8" r=".18" fill="#d2d2d2"/>
<circle cx="210" cy="133.4" r=".35" fill="#a0a0a0"/>
<circle cx="210" cy="133.4" r=".18" fill="#d2d2d2"/>
<circle cx="211.8" cy="140.6" r=".35" fill="#a0a0a0"/>
<circle cx="211.8" cy="140.6" r=".18" fill="#d2d2d2"/>
<circle cx="212.3" cy="132.5" r=".35" fill="#a0a0a0"/>
<circle cx="212.3" cy="132.5" r=".18" fill="#d2d2d2"/>
<circle cx="209.3" cy="140.6" r=".35" fill="#a0a0a0"/>
<circle cx="209.3" cy="140.6" r=".18" fill="#d2d2d2"/>
<circle cx="207" cy="139.6" r=".35" fill="#a0a0a0"/>
<circle cx="207" cy="139.6" r=".18" fill="#d2d2d2"/>
<circle cx="212.7" cy="134.4" r=".35" fill="#a0a0a0"/>
<circle cx="212.7" cy="134.4" r=".18" fill="#d2d2d2"/>
<circle cx="207.8" cy="137.7" r=".35" fill="#a0a0a0"/>
<circle cx="207.8" cy="137.7" r=".18" fill="#d2d2d2"/>
<circle cx="207.6" cy="140.8" r=".35" fill="#a0a0a0"/>
<circle cx="207.6" cy="140.8" r=".18" fill="#d2d2d2"/>
<circle cx="216.1" cy="140.6" r=".35" fill="#a0a0a0"/>
<circle cx="216.1" cy="140.6" r=".18" fill="#d2d2d2"/>
<circle cx="197.2" cy="133.3" r=".35" fill="#a0a0a0"/>
<circle cx="197.2" cy="133.3" r=".18" fill="#d2d2d2"/>
<circle cx="197.3" cy="138.5" r=".35" fill="#a0a0a0"/>
<circle cx="197.3" cy="138.5" r=".18" fill="#d2d2d2"/>
<circle cx="205.5" cy="140.8" r=".35" fill="#a0a0a0"/>
<circle cx="205.5" cy="140.8" r=".18" fill="#d2d2d2"/>
<circle cx="203.8" cy="124.8" r=".35" fill="#a0a0a0"/>
<circle cx="203.8" cy="124.8" r=".18" fill="#d2d2d2"/>
<circle cx="204" cy="128.6" r=".35" fill="#a0a0a0"/>
<circle cx="204" cy="128.6" r=".18" fill="#d2d2d2"/>
<circle cx="197.2" cy="120.7" r=".35" fill="#a0a0a0"/>
<circle cx="197.2" cy="120.7" r=".18" fill="#d2d2d2"/>
<circle cx="202.2" cy="117.5" r=".35" fill="#a0a0a0"/>
<circle cx="202.2" cy="117.5" r=".18" fill="#d2d2d2"/>
<circle cx="209.9" cy="117.5" r=".35" fill="#a0a0a0"/>
<circle cx="209.9" cy="117.5" r=".18" fill="#d2d2d2"/>
<circle cx="218.6" cy="121.1" r=".35" fill="#a0a0a0"/>
<circle cx="218.6" cy="121.1" r=".18" fill="#d2d2d2"/>
<circle cx="220.6" cy="128.2" r=".35" fill="#a0a0a0"/>
<circle cx="220.6" cy="128.2" r=".18" fill="#d2d2d2"/>
<circle cx="220.5" cy="125.9" r=".35" fill="#a0a0a0"/>
<circle cx="220.5" cy="125.9" r=".18" fill="#d2d2d2"/>
<circle cx="215.6" cy="125.1" r=".35" fill="#a0a0a0"/>
<circle cx="215.6" cy="125.1" r=".18" fill="#d2d2d2"/>
<circle cx="215.6" cy="126.5" r=".35" fill="#a0a0a0"/>
<circle cx="215.6" cy="126.5" r=".18" fill="#d2d2d2"/>
<circle cx="216.5" cy="128.3" r=".35" fill="#a0a0a0"/>
<circle cx="216.5" cy="128.3" r=".18" fill="#d2d2d2"/>
<circle cx="220" cy="137.6" r=".35" fill="#a0a0a0"/>
<circle cx="220" cy="137.6" r=".18" fill="#d2d2d2"/>
<circle cx="213.6" cy="135.7" r=".35" fill="#a0a0a0"/>
<circle cx="213.6" cy="135.7" r=".18" fill="#d2d2d2"/>
<circle cx="219.7" cy="132.3" r=".35" fill="#a0a0a0"/>
<circle cx="219.7" cy="132.3" r=".18" fill="#d2d2d2"/>
<circle cx="215.4" cy="138.8" r=".35" fill="#a0a0a0"/>
<circle cx="215.4" cy="138.8" r=".18" fill="#d2d2d2"/>
<circle cx="219.7" cy="139.9" r=".9" fill="#a0a0a0"/>
<circle cx="219.7" cy="139.9" r=".45" fill="#d2d2d2"/>
<circle cx="219.7" cy="118.3" r=".9" fill="#a0a0a0"/>
<circle cx="219.7" cy="118.3" r=".45" fill="#d2d2d2"/>
<circle cx="198.1" cy="139.9" r=".9" fill="#a0a0a0"/>
<circle cx="198.1" cy="139.9" r=".45" fill="#d2d2d2"/>
<circle cx="198.1" cy="118.3" r=".9" fill="#a0a0a0"/>
<circle cx="198.1" cy="118.3" r=".45" fill="#d2d2d2"/>
<text font-size="3.5" fill="#202020" x="333.7" y="258">VT20 Test Board</text>
<g font-size="2.8" fill="#202020">
<text x="33.1" y="11">1</text>
<text x="83.2" y="11">2</text>
<text x="133.6" y="11">3</text>
<text x="184.1" y="11">4</text>
<text x="234.6" y="11">5</text>
<text x="285" y="11">6</text>
<text x="335.4" y="11">7</text>
<text x="383.5" y="11">8</text>
<text x="9.9" y="43.7">A</text>
<text x="408.7" y="43.7">A</text>
<text x="9.9" y="114.3">B</text>
<text x="408.7" y="114.3">B</text>
<text x="9.9" y="184.9">C</text>
<text x="408.7" y="184.9">C</text>
<text x="9.9" y="255">D</text>
<text x="295.2" y="258">22/09/2025</text>
<text x="408.7" y="255">D</text>
<text x="260.3" y="269.2">ELAD srl</text>
<text x="260.3" y="274.8">33070 Caneva</text>
<text x="260.3" y="272">Via Col de Rust, 11</text>
<text x="295.2" y="270">A3</text>
<text x="315.2" y="270">1:1</text>
<text x="333.7" y="270">VT20</text>
<text x="380.2" y="270">1.4</text>
<text x="260.3" y="277.5">Pordenone</text>
<text x="276.2" y="277.5">ITALY</text>
<text x="295.2" y="278">vt20_1_4.PcbDoc</text>
<text x="333.2" y="278">Bottom</text>
<text x="380.2" y="278">Yes</text>
<text x="33.1" y="287.8">1</text>
<text x="83.2" y="287.8">2</text>
<text x="133.6" y="287.8">3</text>
<text x="184.1" y="287.8">4</text>
<text x="234.6" y="287.8">5</text>
<text x="259.1" y="282.5">This drawing is property of ELAD. All rights reserved under Copyright laws.</text>
<text x="285" y="287.8">6</text>
<text x="335.4" y="287.8">7</text>
<text x="383.5" y="287.8">8</text>
</g>
<text font-size="2" fill="#404040" x="207.8" y="127.9">ELAD</text>
<g font-size="1.9" fill="#202020">
<text x="293.7" y="251.5">DATE:</text>
<text x="331.7" y="251.5">TITLE:</text>
<text x="293.7" y="266.8">SIZE:</text>
<text x="312.7" y="266.8">SCALE:</text>
<text x="331.7" y="266.5">CODE:</text>
<text x="378.2" y="266.5">REV:</text>
<text x="293.7" y="274.5">FILE NAME:</text>
<text x="331.7" y="274.5">LAYER:</text>
<text x="378.2" y="274.5">CHECKED:</text>
</g>
<text font-size="1.8" fill="#404040" x="205" y="130.1">VT20 1.4</text>
</svg>
